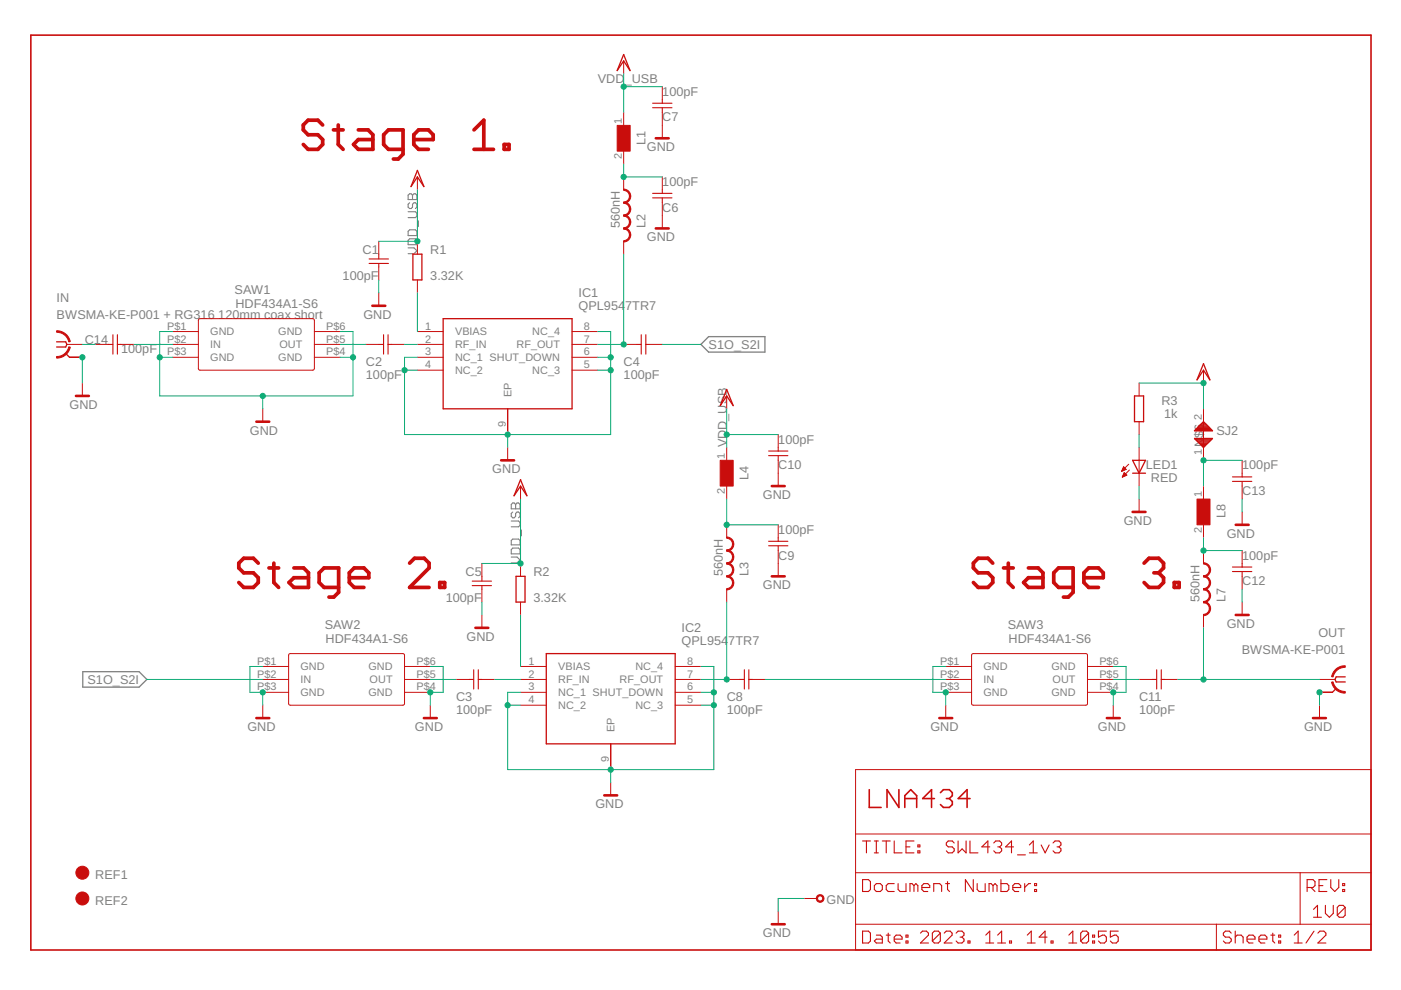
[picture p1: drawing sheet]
<svg xmlns="http://www.w3.org/2000/svg" width="297mm" height="210mm" viewBox="0 0 297 210" stroke-linecap="round" stroke-linejoin="round" font-family="sans-serif">
<g fill="none" stroke="#808080" stroke-width=".23">
<path d="M86.5 52.6h1.3l.6 .6-.6 .6h-1.3M86.5 50.9l.3-.3h1.3l.3 .3v1h-1.9zM86.5 41.4l.3-.3h.4l.3 .3 .3-.3h.3l.3 .3v.9h-1.9zM86.5 44.9h1.6l.3 .3v.6l-.3 .3h-1.6M86.5 49l.3-.3h1.3l.3 .3v1h-1.9zM86.8 43l-.3 .3v.6l.3 .3h.4l.3-.3v-.6l.3-.3h.3l.3 .3v.6l-.3 .3M87.5 41.4v.9M88.7 46.8v1.2M108.4 118.1h1.2l.7 .6-.7 .7h-1.2M108.4 116.5l.3-.3h1.2l.4 .3v.9h-1.9zM108.4 107l.3-.4h.3l.3 .4 .3-.4h.3l.4 .4v.9h-1.9zM108.4 110.5h1.5l.4 .3v.6l-.4 .3h-1.5"/>
<path d="M108.4 114.6l.3-.3h1.2l.4 .3v.9h-1.9zM108.7 108.6l-.3 .3v.6l.3 .3h.3l.3-.3v-.6l.3-.3h.3l.4 .3v.6l-.4 .3M109.3 107v.9M110.6 112.4v1.2"/>
</g>
<path d="M150.2 71.4h12v3.3h-12l-1.6-1.7zM17.5 142.4h12l1.6 1.7-1.6 1.6h-12z" fill="none" stroke="#808080" stroke-width=".28"/>
<path d="M6.5 7.5h284.2v193.9h-284.2zM184.3 167.4v3.8h2.5M190.6 167.4v3.8l-2.5-3.8v3.8M191.8 171.2v-2.5l1.3-1.3 1.3 1.3v2.5M191.8 169.3h2.6M198.1 169.3h-2.5l1.9-1.9v3.8M199.4 168.1l.6-.7h1.3l.6 .7v.6l-.6 .6M200.6 169.3h.7M201.3 169.3l.6 .6v.7l-.6 .6h-1.3l-.6-.6M205.7 169.3h-2.5l1.8-1.9v3.8" fill="none" stroke="#c90d0c" stroke-width=".34"/>
<g fill="none" stroke="#c90d0c" stroke-width=".23">
<path d="M138.4 22.8h4.1M138.4 21.9h4.1M140.4 21.1v.8M140.4 22.9v.9M78.3 54.9h4.1M78.3 55.9h4.1M80.3 53.9v1M80.3 55.9v.7M138.4 42h4.1M138.4 41h4.1M140.4 40.2v.8M140.4 42v1"/>
<path d="M22.9 73h1M23.9 71v4.1M24.9 73h.8M24.9 71v4.1M80.3 73h1M81.3 71v4.1M82.3 71v4.1M82.3 73h.7M135 73h.9M136 71v4.1M136.9 73h.8M136.9 71v4.1"/>
<path d="M163 96.6h4M163 95.6h4M165 94.9v.7M165 96.6v1M163 115.7h4M163 114.8h4M165 114v.8M165 115.7v1M261.3 102.1h4.1M261.3 101.1h4.1M263.4 100.3v.8M263.4 102.1v1"/>
<path d="M263.4 119.5v.7M100.1 123.2h4.1M100.1 124.2h4.1M102.2 122.2v1M102.2 124.2v.7M261.3 121.2h4.1M261.3 120.2h4.1M263.4 121.2v1M99.4 144.1h1M100.4 142v4.1M101.4 142v4.1M101.4 144.1h.8"/>
<path d="M156.8 144.1h1M157.8 142v4.1M158.8 144.1h.7M158.8 142v4.1M244.2 144.1h1M245.2 142v4.1M246.2 144.1h.8M246.2 142v4.1M182.9 178.3h1.7M183.7 178.3v2.5M185.4 178.3h.8M185.8 178.3v2.5"/>
<path d="M187.1 178.3h1.6M187.9 178.3v2.5M189.6 178.3v2.5h1.7M192.1 179.6h.8M193.8 178.3h-1.7v2.5h1.7M194.6 179.2h.4v.4h-.4zM202.3 178.7l-.4-.4h-.9l-.4 .4v.5l.4 .4h.9l.4 .4v.4l-.4 .4h-.9l-.4-.4M203.1 178.3v2.5l.9-.8 .8 .8v-2.5M205.7 178.3v2.5h1.6M209.8 179.6h-1.6l1.2-1.3v2.5M210.7 178.7l.4-.4h.8l.5 .4v.5l-.5 .4M211.5 179.6h.4"/>
<path d="M211.9 179.6l.5 .4v.4l-.5 .4h-.8l-.4-.4M214.9 179.6h-1.7l1.3-1.3v2.5M218.2 179.2l.9-.9v2.5M220.7 179.2l.9 1.6 .8-1.6M223.3 178.7l.4-.4h.8l.4 .4v.5l-.4 .4M224.1 179.6h.4M224.5 179.6l.4 .4v.4l-.4 .4h-.8l-.4-.4M182.9 186.5h1.2l.5 .4v1.7l-.5 .4h-1.2zM182.9 197.4h1.2l.5 .4v1.7l-.5 .4h-1.2zM185.4 187.8l.4-.5h.8l.5 .5v.8l-.5 .4h-.8l-.4-.4zM185.4 180.8h.8M185.8 198.3h.8l.5 .4v1.2h-1.3l-.4-.4 .4-.4h1.3"/>
<path d="M187.9 198.3h.8M188.3 197.8v1.7l.4 .4M189.6 199.1h1.7v-.4l-.5-.4h-.8l-.4 .4v.8l.4 .4h.8M189.6 187.3h-1.3l-.4 .5v.8l.4 .4h1.3M190.4 187.3v1.3l.4 .4h1.3v-1.7M192.1 199.5h.4v.4h-.4zM192.1 198.3h.4v.4h-.4zM193.8 187.8l-.4-.5h-.5v1.7M193.8 187.8l.4-.5 .4 .5v1.2M193.8 187.8v1.2M194.6 180.4h.4v.4h-.4zM195.2 197.8l.4-.4h.8l.4 .4v.5l-1.6 1.6h1.6"/>
<path d="M195.5 188.2h1.6v-.4l-.4-.5h-.8l-.4 .5v.8l.4 .4h.8M198 189v-1.7h1.2l.4 .5v1.2M199.4 197.8v1.7l-.5 .4h-.8l-.4-.4M199.4 197.8l-.5-.4h-.8l-.4 .4v1.7M199.4 197.8l-1.7 1.7M200.2 197.8l.4-.4h.9l.4 .4v.5l-1.7 1.6h1.7M200.5 187.3h.8M200.9 186.9v1.7l.4 .4M202.7 197.8l.4-.4h.9l.4 .4v.5l-.4 .4M203.6 198.7h.4M204 198.7l.4 .4v.4l-.4 .4h-.9l-.4-.4M205.2 199.5h.5v.4h-.5z"/>
<path d="M206.4 186.5v2.5l-1.7-2.5v2.5M207.2 187.3v1.3l.4 .4h1.3v-1.7M209 199.9h1.7M209 198.3l.8-.9v2.5M210.5 187.8l-.4-.5h-.4v1.7M210.5 187.8v1.2M210.5 187.8l.5-.5 .4 .5v1.2M211.5 199.9h1.7M211.5 198.3l.9-.9v2.5M212.2 186.5v2.5h1.3l.4-.4v-.8l-.4-.5h-1.3M214 199.5h.5v.4h-.5zM214.7 188.2h1.7v-.4l-.4-.5h-.8l-.5 .5v.8l.5 .4h.8"/>
<path d="M215.7 181.3h1.7M217.3 187.3v1.7M217.8 199.9h1.7M217.8 198.3l.9-.9v2.5M218.2 180.8h1.7M218.5 187.3h-.4l-.8 .9M219.4 188.6h.4v.4h-.4zM219.4 187.3h.4v.5h-.4zM222 198.7h-1.7l1.3-1.3v2.5M222.8 199.5h.5v.4h-.5zM226.6 199.9h1.7M226.6 198.3l.9-.9v2.5"/>
<path d="M230.8 197.8v1.7l-.4 .4h-.8l-.5-.4M230.8 197.8l-.4-.4h-.8l-.5 .4v1.7M230.8 197.8l-1.7 1.7M231.6 199.5h.5v.4h-.5zM231.6 198.3h.5v.4h-.5zM234.6 197.4h-1.7v1.3l.8-.4h.5l.4 .4v.8l-.4 .4h-.9l-.4-.4M237.1 197.4h-1.7v1.3l.9-.4h.4l.4 .4v.8l-.4 .4h-.9l-.4-.4M261 197.8l-.4-.4h-.8l-.4 .4v.5l.4 .4h.8l.4 .4v.4l-.4 .4h-.8l-.4-.4M261.9 198.7l.4-.4h.8l.5 .4v1.2M261.9 197.4v2.5M264.4 199.1h1.7v-.4l-.4-.4h-.9l-.4 .4v.8l.4 .4h.9M266.9 199.1h1.7v-.4l-.4-.4h-.9l-.4 .4v.8l.4 .4h.9"/>
<path d="M269.4 198.3h.9M269.9 197.8v1.7l.4 .4M271.1 199.5h.4v.4h-.4zM271.1 198.3h.4v.4h-.4zM274.4 199.9h1.7M274.4 198.3l.8-.9v2.5M277.1 188.2h1.3l.4-.4v-.9l-.4-.4h-1.3v2.5M278 188.2l.8 .8M278.5 192.8l.8-.8v2.5M278.5 194.5h1.7M278.6 197.4l-1.7 2.5M279.4 197.8l.4-.4h.9l.4 .4v.5l-1.7 1.6h1.7"/>
<path d="M279.7 187.8h.8M281 192v1.7l.9 .8 .8-.8v-1.7M281.3 186.5h-1.6v2.5h1.6M282.2 186.5v1.7l.8 .8 .8-.8v-1.7M284.7 188.6h.4v.4h-.4zM284.7 187.3h.4v.5h-.4zM285.2 192.4v1.7l-.4 .4h-.8l-.5-.4M285.2 192.4l-.4-.4h-.8l-.5 .4v1.7M285.2 192.4l-1.7 1.7"/>
</g>
<g fill="none" stroke="#c90d0c" stroke-width=".78">
<path d="M68.4 26.5l-1-1h-2.1l-1 1v1l1 1.1h2.1l1 1v1l-1 1.1h-2.1l-1-1.1M70.7 27.5h2M71.7 26.5v4.1l1 1.1M76 27.5h2l1.1 1.1v3.1h-3.1l-1-1.1 1-1h3.1M85.4 31.7h-3l-1.1-1.1v-2l1.1-1.1h3v5.2l-1 1h-1M87.7 29.6h4.1v-1l-1-1.1h-2l-1.1 1.1v2l1.1 1.1h2M100.5 31.7h4.1M100.5 27.5l2.1-2v6.2M106.9 30.6h1v1.1h-1zM54.8 119.4l-1.1-1h-2l-1.1 1v1l1.1 1.1h2l1.1 1v1l-1.1 1h-2l-1.1-1M58.1 119.4v4.1l1 1M86.8 119.4l1.1-1h2l1.1 1v1l-4.2 4.1h4.2"/>
<path d="M210.5 119.4l-1-1h-2.1l-1 1v1l1 1.1h2.1l1 1v1l-1 1h-2.1l-1-1M213.8 119.4v4.1l1 1M242.6 119.4l1-1h2.1l1 1v1l-1 1.1M57 120.4h2.1M62.3 120.4h2.1l1 1.1v3h-3.1l-1-1 1-1h3.1M71.8 124.5h-3.1l-1-1v-2l1-1.1h3.1v5.2l-1 1h-1.1M74.1 122.5h4.1v-1l-1-1.1h-2.1l-1 1.1v2l1 1h2.1M93.2 123.5h1.1v1h-1.1zM212.8 120.4h2M218 120.4h2.1l1 1.1v3h-3.1l-1-1 1-1h3.1M227.5 124.5h-3.1l-1-1v-2l1-1.1h3.1v5.2l-1 1h-1M229.8 122.5h4.1v-1l-1-1.1h-2.1l-1 1.1v2l1 1h2.1"/>
<path d="M244.6 121.5h1.1M245.7 121.5l1 1v1l-1 1h-2.1l-1-1M249 123.5h1v1h-1z"/>
</g>
<g fill="none" stroke="#c90d0c" stroke-width=".21">
<path d="M132.2 12.9v2.7M140.4 18.4v2.7M88.5 37.5v2.7M132.2 23.8v2.8M132.2 32v2.8M132.2 37.5v2.7M140.4 23.8v5.5M140.4 37.5v2.7M80.3 51.2v2.7M80.3 56.6v2.8M88.5 51.2v2.7M88.5 59.4v2.7"/>
<path d="M132.2 51.2v2.7M140.4 43v5.4M14.2 73h3.3M14.7 75.8h2.8M20.2 73h2.7M25.7 73h2.7M36.6 73h5.5M36.6 75.8h5.5M36.6 70.3h5.5M42.2 67.6h24.2l.3 .3-.1 10.4-.3 .2h-24l-.2-.4zM66.7 73h5.4M66.7 75.8h5.4"/>
<path d="M66.7 70.3h5.4M77.6 73h2.7M80.3 62.1v2.7M83 73h2.8M88.5 73h5.5M88.5 75.8h5.5M88.5 70.3h5.5M88.5 78.5h5.5M121.3 73h5.4M121.3 75.8h5.4M121.3 70.3h5.4M121.3 78.5h5.4"/>
<path d="M132.2 73h2.8M137.7 73h2.7M255.2 78.5v2.7M17.5 81.2v2.7M55.7 86.7v2.7M107.6 86.7v5.4M107.6 94.9v2.7M154.1 83.9v2.8M154.1 94.9v2.7M165 92.1v2.8M165 97.6v5.5M237.8 99.9h.1"/>
<path d="M237.9 99.8h.3M237.9 99.7h.6M238 99.5h.8M238 99.4h.6M238.1 99.3h.4M238.2 99.1h.2M238.2 99h.1M238.8 99.5l-.6-.5-.4 .9M238.8 99.5l-1 .4M239.3 98.4l-1.5 1.5M239.5 99.7l-1.5 1.5M241.5 81.2v2.7"/>
<path d="M241.5 89.4v2.7M241.5 94.9v8.2M255.2 86.7v10.9M263.4 97.6v2.7M102.2 119.5v2.7M110.4 103.1v2.7M110.4 119.5v2.7M154.1 103.1v2.7M154.1 111.3v2.7M165 111.3v2.7M165 116.7v5.5M238 101.1h.1"/>
<path d="M238 101h.4M238.1 100.8h.6M238.1 100.7h.8M238.2 100.6h.5M238.3 100.4h.3M238.3 100.3h.2M238.4 100.2l.5 .6-.9 .4zM241.5 105.8v2.7M255.2 103.1v2.7M255.2 111.3v2.7M255.2 116.7v2.8M263.4 103.1v2.7"/>
<path d="M263.4 108.5v2.8M263.4 116.7v2.8M61.3 138.7l24.3-.1 .2 .3-.1 10.4-.3 .2h-24l-.2-.3zM102.2 124.9v2.8M102.2 130.4v2.7M110.4 127.7v2.7M154.1 124.9v2.8M206.1 138.7l24.3-.1 .2 .3-.1 10.4-.3 .2h-24l-.2-.3zM255.2 130.4v2.7M263.4 122.2v2.7M263.4 127.7v2.7M55.7 149.5v2.8"/>
<path d="M55.7 144.1h5.5M55.7 146.8h5.5M55.7 141.3h5.5M85.8 144.1h5.4M85.8 146.8h5.4M85.8 141.3h5.4M91.2 149.5v2.8M96.7 144.1h2.7M102.2 144.1h2.7M110.4 144.1h5.4M110.4 146.8h5.4M110.4 141.3h5.4"/>
<path d="M110.4 149.5h5.4M129.5 157.7v5.5M143.2 144.1h5.4M143.2 146.8h5.4M143.2 141.3h5.4M143.2 149.5h5.4M154.1 144.1h2.7M159.5 144.1h2.8M200.5 144.1h5.5M200.5 146.8h5.5M200.5 141.3h5.5M200.5 149.5v2.8"/>
<path d="M230.6 144.1h5.4M230.6 146.8h5.4M230.6 141.3h5.4M236 149.5v2.8M241.5 144.1h2.7M247 144.1h2.7M279.8 149.5v2.8M279.8 144.1h3.2M279.8 146.8h2.7M129.5 165.9v2.7M181.4 163.2h109.3v38.2h-109.3zM181.4 176.8h109.3"/>
<path d="M165 193.2v2.8M170.5 190.5h2.7M181.4 185h109.3M181.4 196h109.3M257.9 196v5.4M275.7 185v11"/>
</g>
<g fill="#c90d0c" stroke="#c90d0c" stroke-width=".21">
<path d="M173.2 190a.82 .82 0 0 1 1.4 0 .82 .82 0 0 1-.5 1.3 .82 .82 0 0 1-1-.8h.2a.54 .54 0 0 1 .8-.5 .54 .54 0 0 1 .2 .9 .54 .54 0 0 1-.9-.2l-.1-.2h-.2z" fill-rule="evenodd"/>
<path d="M132.2 51l.8-.2 .3-.5 .2-.5h.2a1.52 1.52 0 0 1-1.5 1.5z" fill-rule="evenodd"/>
<path d="M132.2 48.3a1.48 1.48 0 0 1 1.5 1.5h-.2l-.3-.8-.4-.3-.6-.1z" fill-rule="evenodd"/>
<path d="M133.5 47.1h.2a1.52 1.52 0 0 1-1.5 1.5v-.3l.6-.1 .4-.4z" fill-rule="evenodd"/>
<path d="M132.2 45.6a1.48 1.48 0 0 1 1.5 1.5h-.2l-.3-.8-.4-.3-.6-.2z" fill-rule="evenodd"/>
<path d="M133.5 44.3h.2a1.48 1.48 0 0 1-1.5 1.5v-.2l.6-.2 .4-.3z" fill-rule="evenodd"/>
<path d="M132.2 42.8a1.48 1.48 0 0 1 1.5 1.5h-.2l-.3-.7-.4-.4-.6-.1z" fill-rule="evenodd"/>
<path d="M133.5 41.6h.2a1.48 1.48 0 0 1-1.5 1.5v-.3l.6-.1 .4-.3z" fill-rule="evenodd"/>
<path d="M132.2 40.1a1.52 1.52 0 0 1 1.5 1.5h-.2l-.3-.8-.4-.3-.6-.1z" fill-rule="evenodd"/>
<path d="M283 142.1l.7-.6 .8-.3h.7v.3a2.59 2.59 0 0 0-2.6 2h-.3l.1-.2z" fill-rule="evenodd"/>
<path d="M282.3 144.6h.3a2.59 2.59 0 0 0 2.6 2v.3a2.82 2.82 0 0 1-2.9-2.3z" fill-rule="evenodd"/>
<path d="M12 70.1a2.92 2.92 0 0 1 2.9 2.3l-.3 .1a2.59 2.59 0 0 0-2.6-2.1z" fill-rule="evenodd"/>
<path d="M12 75.6a2.59 2.59 0 0 0 2.6-2.1l.3 .1a2.91 2.91 0 0 1-2.9 2.3z" fill-rule="evenodd"/>
<path d="M154.1 124.8l.7-.3 .4-.4 .1-.5h.3a1.48 1.48 0 0 1-1.5 1.5z" fill-rule="evenodd"/>
<path d="M154.1 122.1a1.45 1.45 0 0 1 1.5 1.5h-.3l-.3-.8-.4-.4-.5-.1z" fill-rule="evenodd"/>
<path d="M155.3 120.8h.3a1.45 1.45 0 0 1-1.5 1.5v-.2l.5-.2 .4-.3z" fill-rule="evenodd"/>
<path d="M154.1 119.3a1.48 1.48 0 0 1 1.5 1.5h-.3l-.3-.7-.4-.4-.5-.1z" fill-rule="evenodd"/>
<path d="M154.1 119.3l.7-.2 .4-.5 .1-.5h.3a1.45 1.45 0 0 1-1.5 1.5z" fill-rule="evenodd"/>
<path d="M154.1 116.6a1.48 1.48 0 0 1 1.5 1.5h-.3l-.1-.5-.4-.5-.7-.2z" fill-rule="evenodd"/>
<path d="M154.1 116.6l.7-.3 .4-.4 .1-.5h.3a1.45 1.45 0 0 1-1.5 1.5z" fill-rule="evenodd"/>
<path d="M154.1 113.9a1.48 1.48 0 0 1 1.5 1.5h-.3l-.1-.6-.4-.4-.7-.3z" fill-rule="evenodd"/>
<path d="M255.2 130.3l.7-.3 .4-.4 .1-.6h.3a1.52 1.52 0 0 1-1.5 1.5z" fill-rule="evenodd"/>
<path d="M255.2 127.5a1.48 1.48 0 0 1 1.5 1.5h-.3l-.3-.8-.4-.3-.5-.1z" fill-rule="evenodd"/>
<path d="M255.2 127.5l.7-.2 .4-.5 .1-.5h.3a1.52 1.52 0 0 1-1.5 1.5z" fill-rule="evenodd"/>
<path d="M255.2 124.8a1.48 1.48 0 0 1 1.5 1.5h-.3l-.3-.8-.4-.3-.5-.1z" fill-rule="evenodd"/>
<path d="M256.4 123.6h.3a1.52 1.52 0 0 1-1.5 1.5v-.3l.5-.1 .4-.4z" fill-rule="evenodd"/>
<path d="M255.2 122.1a1.48 1.48 0 0 1 1.5 1.5h-.3l-.3-.8-.4-.4-.5-.1z" fill-rule="evenodd"/>
<path d="M256.4 120.8h.3a1.48 1.48 0 0 1-1.5 1.5v-.2l.5-.2 .4-.3z" fill-rule="evenodd"/>
<path d="M255.2 119.3a1.52 1.52 0 0 1 1.5 1.5h-.3l-.3-.7-.4-.4-.5-.1z" fill-rule="evenodd"/>
<circle cx="17.5" cy="185" r="1.38"/>
<circle cx="17.5" cy="190.5" r="1.38"/>
</g>
<g fill="none" stroke="#c90d0c" stroke-width=".55">
<path d="M139 29.3h2.8M139 48.4h2.8M79 64.8h2.7M16.1 83.9h2.7M54.4 89.4h2.7M106.3 97.6h2.7M163.6 103.1h2.8M240.1 108.5h2.8M262 111.3h2.7M100.8 133.1h2.7M163.6 122.2h2.8M262 130.4h2.7"/>
<path d="M54.4 152.3h2.7M89.9 152.3h2.7M199.2 152.3h2.7M234.7 152.3h2.7M278.4 152.3h2.7M128.1 168.6h2.8M163.6 196h2.8"/>
</g>
<g fill="#c90d0c" stroke="#c90d0c" stroke-width=".21">
<path d="M130.9 26.6h2.7v5.4h-2.7z"/>
<path d="M152.7 97.6h2.7v5.5h-2.7z"/>
<path d="M253.8 105.8h2.7v5.5h-2.7z"/>
</g>
<g fill="none" stroke="#c90d0c" stroke-width=".28">
<path d="M132.2 11.6l1.4 3.4-1.4-2.1-1.3 2.1zM88.5 36.1l1.4 3.5-1.4-2.1-1.4 2.1zM87.5 53.9h2v5.5h-2zM12 72.5h1.9l.3 .5-.3 .6h-1.9M13.9 74.9l.8 .9M94 67.6h27.3v19.1h-27.3zM255.2 77.1l1.3 3.4-1.3-2-1.4 2zM154.1 82.6l1.3 3.4-1.3-2.1-1.4 2.1zM240.1 97.6h2.8l-1.4 2.7zM240.5 83.9h2v5.5h-2zM253.3 93h3.8l-1.9 1.9zM253.3 93h3.7"/>
<path d="M253.5 91.1h3.3M253.5 93.3h3.3M253.7 90.8h2.9M253.8 93.5h2.7M254 90.6h2.3M254 93.7h2.3M254.2 90.4h1.9M254.3 94h1.8M254.5 90.1h1.4M254.5 94.2h1.3M254.7 89.9h.9M254.7 94.5h.9"/>
<path d="M255 89.6h.4M255 94.7h.3M255.2 89.4l1.9 1.9h-3.8zM110.4 101.7l1.3 3.4-1.3-2-1.4 2zM240.1 100.3h2.8M109.4 122.2h1.9v5.5h-1.9zM115.8 138.6h27.4v19.1h-27.4zM283.3 146l-.8 .8M285.2 143.5h-1.9l-.3 .6 .3 .5h1.9"/>
</g>
<g fill="none" stroke="#0dab76" stroke-width=".21">
<path d="M132.2 15.6v8.2M132.2 18.4h8.2M132.2 34.8v2.7h8.2M80.3 59.4v2.7M88.5 40.2v11h-8.2M132.2 53.9v19.1h-5.5M17.5 75.8v5.4M17.5 73h2.7M28.4 73h8.2M33.9 75.8h2.7M36.6 70.3h-2.7v13.6h40.9v-13.6h-2.7M72.1 75.8h2.7"/>
<path d="M72.1 73h5.5M85.8 78.5h2.7M85.8 73h2.7M88.5 62.1v8.2M126.7 70.3h2.8v21.8h-43.7v-16.3h2.7M126.7 75.8h2.8M126.7 78.5h2.8M140.4 73h8.2M55.7 83.9v2.8M107.6 92.1v2.8M154.1 92.1h10.9M154.1 86.7v8.2"/>
<path d="M241.5 92.1v2.8M241.5 81.2h13.7v5.5M263.4 97.6h-8.2v5.5M110.4 105.8v13.7h-8.2M154.1 105.8v5.5h10.9M241.5 103.1v2.7M255.2 114v2.7h8.2M263.4 105.8v2.7M102.2 127.7v2.7M110.4 130.4v10.9M154.1 127.7v16.4h-5.5M255.2 133.1v11"/>
<path d="M263.4 124.9v2.8M31.1 144.1h24.6M55.7 141.3h-2.7v5.5h2.7v2.7M91.2 141.3h2.8v5.5h-2.8v2.7M91.2 144.1h5.5M104.9 144.1h5.5M107.6 149.5h2.8M148.6 141.3h2.7v21.9h-43.7v-16.4h2.8M148.6 146.8h2.7M148.6 149.5h2.7M162.3 144.1h38.2M200.5 141.3h-2.7v5.5h2.7v2.7"/>
<path d="M236 141.3h2.8v5.5h-2.8v2.7M236 144.1h5.5M249.7 144.1h30.1M279.8 146.8v2.7M129.5 163.2v2.7M170.5 190.5h-5.5v2.7"/>
</g>
<g fill="#0dab76" stroke="#0dab76" stroke-width=".21">
<circle cx="279.8" cy="146.8" r=".55"/>
<circle cx="17.5" cy="75.8" r=".55"/>
<circle cx="74.8" cy="75.8" r=".55"/>
<circle cx="33.9" cy="75.8" r=".55"/>
<circle cx="55.7" cy="83.9" r=".55"/>
<circle cx="107.6" cy="92.1" r=".55"/>
<circle cx="129.5" cy="78.5" r=".55"/>
<circle cx="129.5" cy="75.8" r=".55"/>
<circle cx="85.8" cy="78.5" r=".55"/>
<circle cx="55.7" cy="146.8" r=".55"/>
<circle cx="91.2" cy="146.8" r=".55"/>
<circle cx="129.5" cy="163.2" r=".55"/>
<circle cx="107.6" cy="149.5" r=".55"/>
<circle cx="151.3" cy="149.5" r=".55"/>
<circle cx="151.3" cy="146.8" r=".55"/>
<circle cx="200.5" cy="146.8" r=".55"/>
<circle cx="236" cy="146.8" r=".55"/>
<circle cx="132.2" cy="18.4" r=".55"/>
<circle cx="154.1" cy="92.1" r=".55"/>
<circle cx="255.2" cy="81.2" r=".55"/>
<circle cx="110.4" cy="119.5" r=".55"/>
<circle cx="88.5" cy="51.2" r=".55"/>
<circle cx="132.2" cy="73" r=".55"/>
<circle cx="154.1" cy="111.3" r=".55"/>
<circle cx="154.1" cy="144.1" r=".55"/>
<circle cx="255.2" cy="144.1" r=".55"/>
<circle cx="255.2" cy="116.7" r=".55"/>
<circle cx="132.2" cy="37.5" r=".55"/>
<circle cx="255.2" cy="97.6" r=".55"/>
</g>
<g font-size="2.7" fill="#808080">
<text x="126.8" y="17.6">VDD</text>
<text x="132.4" y="17.6">_USB</text>
<text x="140.4" y="20.3">100pF</text>
<text x="140.4" y="25.7">C7</text>
<text x="136.9" y="30.7" transform="rotate(-90 136.9 30.7)">L1</text>
<text x="137.2" y="32">GND</text>
<text x="140.4" y="39.4">100pF</text>
<text x="140.4" y="44.9">C6</text>
<text x="76.9" y="53.9">C1</text>
<text x="91.2" y="53.9">R1</text>
<text x="131.4" y="48.4" transform="rotate(-90 131.4 48.4)">560nH</text>
<text x="136.9" y="48.4" transform="rotate(-90 136.9 48.4)">L2</text>
<text x="137.2" y="51.2">GND</text>
<text x="72.6" y="59.4">100pF</text>
<text x="91.2" y="59.4">3.32K</text>
<text x="12" y="64">IN</text>
<text x="49.7" y="62.4">SAW1</text>
<text x="49.9" y="65.3">HDF434A1-S6</text>
<text x="122.7" y="65.8">QPL954</text>
<text x="122.7" y="63">IC1</text>
<text x="132.6" y="65.8">7TR7</text>
<text x="12" y="67.6">BWSMA-KE-P001 + RG316</text>
<text x="46.3" y="67.6">120mm coax short</text>
<text x="77" y="67.6">GND</text>
<text x="18" y="73">C14</text>
<text x="25.7" y="74.9">100pF</text>
<text x="77.6" y="77.7">C2</text>
<text x="132.2" y="77.7">C4</text>
<text x="150.2" y="74">S1O_S2I</text>
<text x="77.6" y="80.4">100pF</text>
<text x="132.2" y="80.4">100pF</text>
<text x="14.7" y="86.7">GND</text>
<text x="246.2" y="85.9">R3</text>
<text x="246.8" y="88.6">1k</text>
<text x="53" y="92.1">GND</text>
<text x="154.1" y="94.9" transform="rotate(-90 154.1 94.9)">VDD_USB</text>
<text x="165" y="94">100pF</text>
<text x="255.2" y="94.9" transform="rotate(-90 255.2 94.9)">N</text>
<text x="255.2" y="92.9" transform="rotate(-90 255.2 92.9)">$6</text>
<text x="257.9" y="92.1">SJ2</text>
<text x="104.4" y="100.3">GND</text>
<text x="158.7" y="101.7" transform="rotate(-90 158.7 101.7)">L4</text>
<text x="165" y="99.5">C10</text>
<text x="242.9" y="99.5">LED1</text>
<text x="263.4" y="99.5">100pF</text>
<text x="161.7" y="105.8">GND</text>
<text x="244" y="102.2">RED</text>
<text x="263.4" y="105">C13</text>
<text x="165" y="113.2">100pF</text>
<text x="238.2" y="111.3">GND</text>
<text x="259.8" y="109.9" transform="rotate(-90 259.8 109.9)">L8</text>
<text x="260.1" y="114">GND</text>
<text x="165" y="118.6">C9</text>
<text x="263.4" y="118.6">100pF</text>
<text x="98.7" y="122.2">C5</text>
<text x="113.1" y="122.2">R2</text>
<text x="153.2" y="122.2" transform="rotate(-90 153.2 122.2)">560nH</text>
<text x="158.7" y="122.2" transform="rotate(-90 158.7 122.2)">L3</text>
<text x="161.7" y="124.9">GND</text>
<text x="263.4" y="124.1">C12</text>
<text x="94.5" y="127.7">100pF</text>
<text x="113.1" y="127.7">3.32K</text>
<text x="254.3" y="127.7" transform="rotate(-90 254.3 127.7)">560nH</text>
<text x="259.8" y="127.7" transform="rotate(-90 259.8 127.7)">L7</text>
<text x="68.9" y="133.4">SAW2</text>
<text x="69" y="136.4">HDF434A1-S6</text>
<text x="98.9" y="135.9">GND</text>
<text x="144.5" y="136.8">QPL954</text>
<text x="144.5" y="134.1">IC2</text>
<text x="154.4" y="136.8">7TR7</text>
<text x="213.7" y="133.4">SAW3</text>
<text x="213.8" y="136.4">HDF434A1-S6</text>
<text x="260.1" y="133.1">GND</text>
<text x="279.5" y="135">OUT</text>
<text x="263.3" y="138.6">BWSMA-KE-P001</text>
<text x="18.5" y="145">S1O_S2I</text>
<text x="96.7" y="148.7">C3</text>
<text x="154.1" y="148.7">C8</text>
<text x="241.5" y="148.7">C11</text>
<text x="52.5" y="155">GND</text>
<text x="88" y="155">GND</text>
<text x="96.7" y="151.4">100pF</text>
<text x="154.1" y="151.4">100pF</text>
<text x="197.3" y="155">GND</text>
<text x="232.8" y="155">GND</text>
<text x="241.5" y="151.4">100pF</text>
<text x="276.5" y="155">GND</text>
<text x="126.2" y="171.4">GND</text>
<text x="20.2" y="186.4">REF1</text>
<text x="20.2" y="191.9">REF2</text>
<text x="175.2" y="191.7">GND</text>
<text x="161.7" y="198.7">GND</text>
</g>
<g font-size="2.3" fill="#808080">
<text x="131.8" y="26.2" transform="rotate(-90 131.8 26.2)">1</text>
<text x="131.8" y="33.7" transform="rotate(-90 131.8 33.7)">2</text>
<text x="35.4" y="69.9">P$1</text>
<text x="44.6" y="71.1">GND</text>
<text x="59" y="71.1">GND</text>
<text x="69.2" y="69.9">P$6</text>
<text x="90.2" y="69.9">1</text>
<text x="96.5" y="71.1">VBIAS</text>
<text x="112.8" y="71.1">NC_4</text>
<text x="123.8" y="69.9">8</text>
<text x="35.4" y="72.6">P$2</text>
<text x="35.4" y="75.4">P$3</text>
<text x="44.6" y="73.8">IN</text>
<text x="44.6" y="76.6">GND</text>
<text x="59" y="76.6">GND</text>
<text x="59.2" y="73.8">OUT</text>
<text x="69.2" y="75.4">P$4</text>
<text x="69.2" y="72.6">P$5</text>
<text x="90.2" y="72.6">2</text>
<text x="90.2" y="75.4">3</text>
<text x="96.5" y="73.8">RF_IN</text>
<text x="96.5" y="76.6">NC_1 SHUT_DOWN</text>
<text x="109.5" y="73.8">RF_OUT</text>
<text x="123.8" y="72.6">7</text>
<text x="123.8" y="75.4">6</text>
<text x="90.2" y="78.1">4</text>
<text x="96.5" y="79.3">NC_2</text>
<text x="112.8" y="79.3">NC_3</text>
<text x="123.8" y="78.1">5</text>
<text x="108.4" y="84.2" transform="rotate(-90 108.4 84.2)">EP</text>
<text x="254.8" y="89" transform="rotate(-90 254.8 89)">2</text>
<text x="107.2" y="90.5" transform="rotate(-90 107.2 90.5)">9</text>
<text x="153.7" y="97.2" transform="rotate(-90 153.7 97.2)">1</text>
<text x="254.8" y="96.5" transform="rotate(-90 254.8 96.5)">1</text>
<text x="153.7" y="104.7" transform="rotate(-90 153.7 104.7)">2</text>
<text x="254.8" y="105.4" transform="rotate(-90 254.8 105.4)">1</text>
<text x="254.8" y="112.9" transform="rotate(-90 254.8 112.9)">2</text>
<text x="54.5" y="140.9">P$1</text>
<text x="54.5" y="143.7">P$2</text>
<text x="63.7" y="142.1">GND</text>
<text x="78.1" y="142.1">GND</text>
<text x="88.3" y="143.7">P$5</text>
<text x="88.3" y="140.9">P$6</text>
<text x="112" y="140.9">1</text>
<text x="112" y="143.7">2</text>
<text x="118.3" y="142.1">VBIAS</text>
<text x="134.7" y="142.1">NC_4</text>
<text x="145.7" y="140.9">8</text>
<text x="145.7" y="143.7">7</text>
<text x="199.3" y="140.9">P$1</text>
<text x="199.3" y="143.7">P$2</text>
<text x="208.5" y="142.1">GND</text>
<text x="222.9" y="142.1">GND</text>
<text x="233.1" y="143.7">P$5</text>
<text x="233.1" y="140.9">P$6</text>
<text x="54.5" y="146.4">P$3</text>
<text x="63.7" y="144.9">IN</text>
<text x="63.7" y="147.6">GND</text>
<text x="78.1" y="147.6">GND</text>
<text x="78.4" y="144.9">OUT</text>
<text x="88.3" y="146.4">P$4</text>
<text x="112" y="146.4">3</text>
<text x="112" y="149.1">4</text>
<text x="118.3" y="144.9">RF_IN</text>
<text x="118.3" y="147.6">NC_1 SHUT_DOWN</text>
<text x="131.4" y="144.9">RF_OUT</text>
<text x="145.7" y="146.4">6</text>
<text x="145.7" y="149.1">5</text>
<text x="199.3" y="146.4">P$3</text>
<text x="208.5" y="144.9">IN</text>
<text x="208.5" y="147.6">GND</text>
<text x="222.9" y="147.6">GND</text>
<text x="223.2" y="144.9">OUT</text>
<text x="233.1" y="146.4">P$4</text>
<text x="118.3" y="150.3">NC_2</text>
<text x="130.3" y="155.2" transform="rotate(-90 130.3 155.2)">EP</text>
<text x="134.7" y="150.3">NC_3</text>
<text x="129.1" y="161.5" transform="rotate(-90 129.1 161.5)">9</text>
</g>
</svg>
